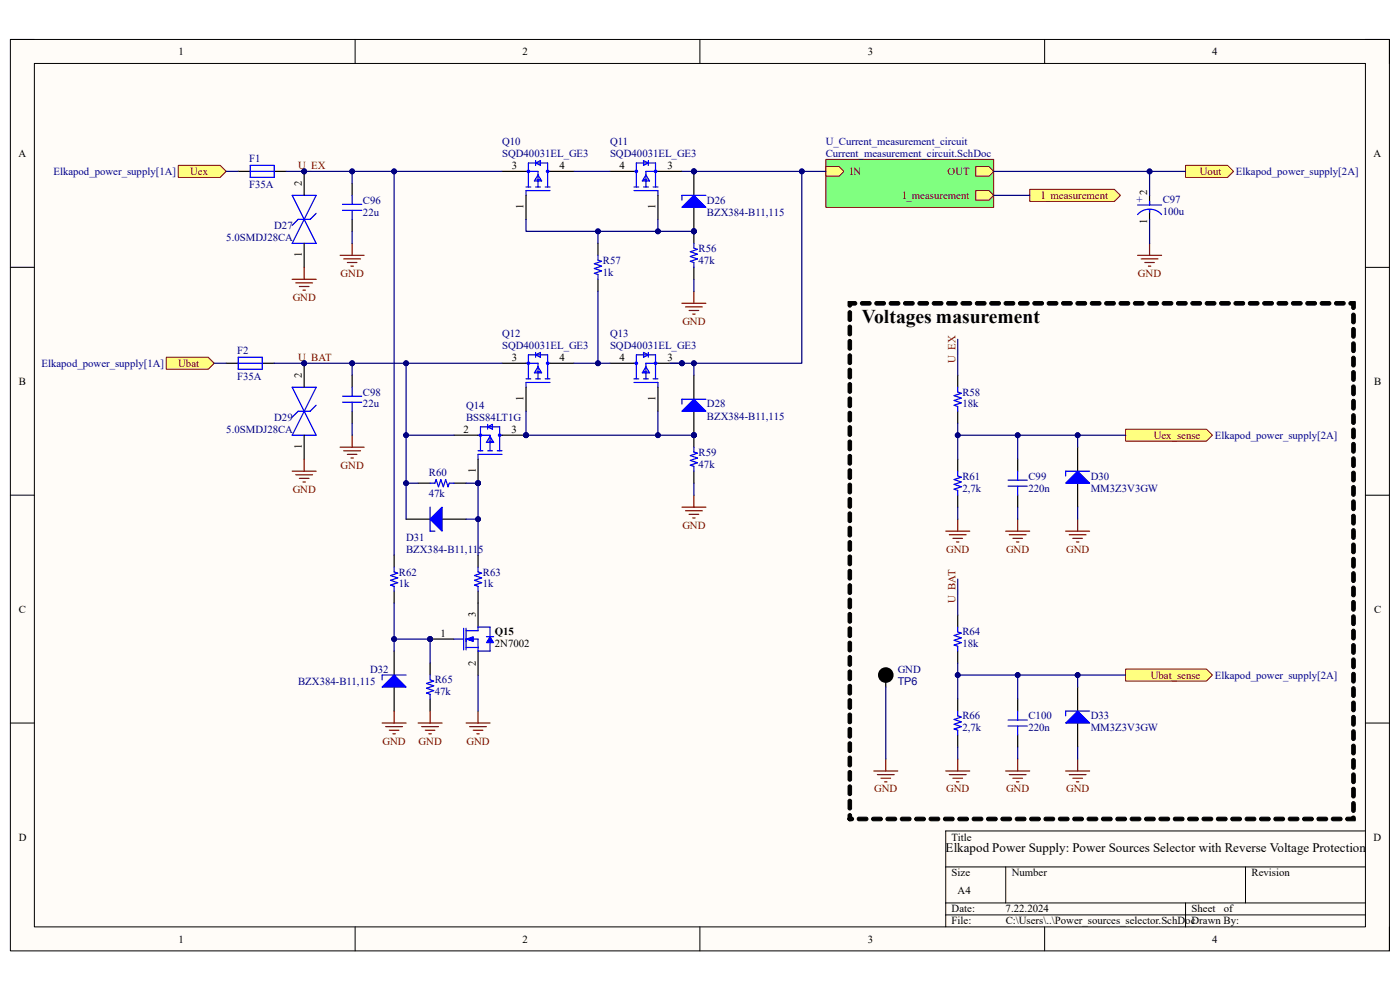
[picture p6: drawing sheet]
<svg xmlns="http://www.w3.org/2000/svg" width="297mm" height="210mm" viewBox="0 0 297 210" stroke-linecap="round" stroke-linejoin="round" font-family="sans-serif">
<path d="M2.2 8.4h292.6v193.3h-292.6z" fill-rule="evenodd" fill="#fffcf8"/>
<path d="M2.2 8.4h292.6v193.3h-292.6z" fill="none" stroke="#000" stroke-width=".21"/>
<path d="M7.3 13.5h282.4v183.1h-282.4z" fill-rule="evenodd" fill="#fffcf8"/>
<g fill="none" stroke="#000" stroke-width=".21">
<path d="M2.2 8.4h5.1M7.3 13.5h282.4v183.1h-282.4zM75.3 8.4v5.1M148.5 8.4v5.1M221.6 8.4v5.1M289.7 8.4h5.1v5.1M2.2 56.7h5.1M289.7 56.7h5.1M2.2 105h5.1M289.7 105.1h5.1M2.2 153.4h5.1M289.7 153.4h5.1"/>
<path d="M289.7 176.3h-89.1v20.3M75.3 196.6v5.1M148.5 196.6v5.1M200.6 183.9h89.1M200.6 191.5h89.1M200.6 194.1h89.1M213.4 183.9v7.6M221.6 196.6v5.1M251.5 191.5v5.1M264.2 183.9v7.6M294.8 196.6v5.1"/>
</g>
<g fill="none" stroke="#00f" stroke-width=".25">
<path d="M111.6 39.7h1M111.6 36.4h2.5v3.3M112.1 39.7v-5.1h4.1v5.1M113.6 39.7h1M113.6 34.6l1-.5v1zM113.6 34.1v1M113.9 38.1h.7M114.1 37.1l.8 1.3h-1.5zM115.7 39.7h1M116.2 36.4h.5M134.5 39.7h1M134.5 36.4h.5"/>
<path d="M135 39.7v-5.1h4.1v5.1M136.5 39.7h1M136.5 38.1h.8M136.5 34.1l1 .5-1 .5zM137 37.1l.8 1.3h-1.5zM137.5 34.1v1M138.6 39.7h1M139.6 36.4h-2.6v3.3M116.7 40.4h-5.1v1M134.5 40.4h5.1v1"/>
<circle cx="112.1" cy="36.4" r=".25"/>
<circle cx="116.2" cy="36.4" r=".25"/>
<circle cx="135" cy="36.4" r=".25"/>
<circle cx="139.1" cy="36.4" r=".25"/>
</g>
<path d="M106.5 36.4h5.1M116.7 36.4h5.1M129.4 36.4h5.1M139.6 36.4h5.1M111.6 41.4v5.1M139.6 41.4v5.1" fill="none" stroke="#000" stroke-width=".25"/>
<circle cx="144.7" cy="77.1" r=".51" fill="#000080"/>
<circle cx="144.7" cy="77.1" r=".51" fill="none" stroke="#000080" stroke-width=".21"/>
<g fill="none" stroke="#00f" stroke-width=".25">
<path d="M134.5 77.1h.5M136.5 78.8h.8M136.5 74.8l1 .5-1 .5zM137 77.8l.8 1.3h-1.5zM137.5 74.8v1M139.6 77.1h-2.6v3.3M134.5 81.1h5.1v1M134.5 80.4h1M135 80.4v-5.1h4.1v5.1M136.5 80.4h1M138.6 80.4h1"/>
<circle cx="135" cy="77.1" r=".25"/>
<circle cx="139.1" cy="77.1" r=".25"/>
</g>
<path d="M139.6 77.1h5.1M139.6 82.1v5.1" fill="none" stroke="#000" stroke-width=".25"/>
<circle cx="144.7" cy="77.1" r=".51" fill="#000080"/>
<circle cx="144.7" cy="77.1" r=".51" fill="none" stroke="#000080" stroke-width=".21"/>
<path d="M106.5 77.1h5.1M116.7 77.1h5.1M129.4 77.1h5.1M111.6 82.1v5.1" fill="none" stroke="#000" stroke-width=".25"/>
<g fill="none" stroke="#00f" stroke-width=".25">
<path d="M111.6 77.1h2.5v3.3M113.6 75.3l1-.5v1zM113.6 74.8v1M113.9 78.8h.7M114.1 77.8l.8 1.3h-1.5zM116.2 77.1h.5M111.6 80.4h1M112.1 80.4v-5.1h4.1v5.1M113.6 80.4h1M115.7 80.4h1M116.7 81.1h-5.1v1"/>
<circle cx="112.1" cy="77.1" r=".25"/>
<circle cx="116.2" cy="77.1" r=".25"/>
</g>
<circle cx="147.2" cy="49.1" r=".51" fill="#000080"/>
<circle cx="147.2" cy="49.1" r=".51" fill="none" stroke="#000080" stroke-width=".21"/>
<path d="M147.2 49.1v2.5" fill="none" stroke="#000" stroke-width=".25"/>
<circle cx="147.2" cy="49.1" r=".51" fill="#000080"/>
<circle cx="147.2" cy="49.1" r=".51" fill="none" stroke="#000080" stroke-width=".21"/>
<path d="M126.9 51.6v2.6M126.9 59.3v2.5M147.2 56.7v2.6" fill="none" stroke="#000" stroke-width=".25"/>
<path d="M126.9 54.2v1l.7 .2-1.5 .5 1.5 .6-1.5 .5 1.5 .5-1.5 .5 .8 .2v1.1M147.2 51.6v1l.8 .3-1.6 .5 1.6 .5-1.6 .5 1.6 .5-1.6 .5 .8 .3v1" fill="none" stroke="#00f" stroke-width=".25"/>
<circle cx="147.2" cy="92.3" r=".51" fill="#000080"/>
<circle cx="147.2" cy="92.3" r=".51" fill="none" stroke="#000080" stroke-width=".21"/>
<path d="M147.2 92.3v2.6" fill="none" stroke="#000" stroke-width=".25"/>
<circle cx="147.2" cy="92.3" r=".51" fill="#000080"/>
<circle cx="147.2" cy="92.3" r=".51" fill="none" stroke="#000080" stroke-width=".21"/>
<path d="M147.2 100v2.5M83.6 117.8v2.5M88.7 102.5h2.5M96.3 102.5h2.6M101.4 117.8v2.5M83.6 125.4v2.5M101.4 125.4v2.5M91.2 140.7v2.5M91.2 148.3v2.5" fill="none" stroke="#000" stroke-width=".25"/>
<path d="M147.2 94.9v1l.8 .2-1.6 .6 1.6 .5-1.6 .5 1.6 .5-1.6 .5 .8 .2v1.1M91.2 102.5h1.1l.2-.8 .5 1.6 .5-1.6 .5 1.6 .6-1.6 .5 1.6 .2-.8h1M83.6 120.3v1l.8 .3-1.6 .5 1.6 .5-1.6 .5 1.6 .5-1.6 .5 .8 .3v1M101.4 120.3v1l.8 .3-1.5 .5 1.5 .5-1.5 .5 1.5 .5-1.5 .5 .7 .3v1M91.2 143.2v1l.8 .3-1.5 .5 1.5 .5-1.5 .5 1.5 .5-1.5 .5 .7 .3v1" fill="none" stroke="#00f" stroke-width=".25"/>
<circle cx="101.4" cy="102.5" r=".51" fill="#000080"/>
<circle cx="101.4" cy="102.5" r=".51" fill="none" stroke="#000080" stroke-width=".21"/>
<circle cx="111.6" cy="92.3" r=".51" fill="#000080"/>
<circle cx="111.6" cy="92.3" r=".51" fill="none" stroke="#000080" stroke-width=".21"/>
<g fill="none" stroke="#00f" stroke-width=".25">
<path d="M101.4 95.6h1M101.4 92.3h2.6v3.1M101.9 95.6v-5.1h4.1v5.1M103.5 95.6h1M103.5 90.5l1-.5v1.1zM103.5 90v1.1M103.7 93.6h.8M104 92.6l.7 1.3h-1.5zM105.5 95.6h1M106 92.3h.5M106.5 96.4h-5.1v1"/>
<circle cx="101.9" cy="92.3" r=".25"/>
<circle cx="106" cy="92.3" r=".25"/>
</g>
<path d="M101.4 97.4v5.1" fill="none" stroke="#000" stroke-width=".25"/>
<circle cx="101.4" cy="102.5" r=".51" fill="#000080"/>
<circle cx="101.4" cy="102.5" r=".51" fill="none" stroke="#000080" stroke-width=".21"/>
<path d="M96.3 92.3h5.1M106.5 92.3h5.1" fill="none" stroke="#000" stroke-width=".25"/>
<circle cx="111.6" cy="92.3" r=".51" fill="#000080"/>
<circle cx="111.6" cy="92.3" r=".51" fill="none" stroke="#000080" stroke-width=".21"/>
<circle cx="91.2" cy="135.6" r=".51" fill="#000080"/>
<circle cx="91.2" cy="135.6" r=".51" fill="none" stroke="#000080" stroke-width=".21"/>
<path d="M91.2 135.6h5.1M101.4 127.9v5.1" fill="none" stroke="#000" stroke-width=".25"/>
<circle cx="91.2" cy="135.6" r=".51" fill="#000080"/>
<circle cx="91.2" cy="135.6" r=".51" fill="none" stroke="#000080" stroke-width=".21"/>
<path d="M101.4 138.1v5.1" fill="none" stroke="#000" stroke-width=".25"/>
<path d="M96.3 135.6h2.1M98.4 133.3v4.6M98.9 133.8h2.5M98.9 135.6h2.5v2.5M98.9 137.4h2.5M98.9 133.3v4.6" fill="none" stroke="#00f" stroke-width=".25"/>
<path d="M98.9 135.6l1.5-.5v1z" fill="#00f"/>
<path d="M98.9 135.6l1.5-.5v1z" fill="none" stroke="#00f" stroke-width=".21"/>
<path d="M101.4 133.8v-.8h2.6v2.1M104 136.3v1.8h-2.6" fill="none" stroke="#00f" stroke-width=".25"/>
<path d="M104 135.1l.7 1.2h-1.5z" fill="#00f"/>
<path d="M104 135.1l.7 1.2h-1.5z" fill="none" stroke="#00f" stroke-width=".21"/>
<path d="M103.2 135.1h1.5" fill="none" stroke="#00f" stroke-width=".25"/>
<circle cx="147.2" cy="92.3" r=".51" fill="#000080"/>
<circle cx="147.2" cy="92.3" r=".51" fill="none" stroke="#000080" stroke-width=".21"/>
<path d="M147.2 87.2v5.1" fill="none" stroke="#000" stroke-width=".25"/>
<circle cx="147.2" cy="92.3" r=".51" fill="#000080"/>
<circle cx="147.2" cy="92.3" r=".51" fill="none" stroke="#000080" stroke-width=".21"/>
<path d="M147.2 79.6v5.1" fill="none" stroke="#000" stroke-width=".25"/>
<path d="M147.2 84.7l2.6 2.5h-5.1z" fill="#00f"/>
<path d="M147.2 84.7l2.6 2.5h-5.1zM149.8 84.7h-5.1v1" fill="none" stroke="#00f" stroke-width=".25"/>
<circle cx="147.2" cy="49.1" r=".51" fill="#000080"/>
<circle cx="147.2" cy="49.1" r=".51" fill="none" stroke="#000080" stroke-width=".21"/>
<circle cx="147.2" cy="36.4" r=".51" fill="#000080"/>
<circle cx="147.2" cy="36.4" r=".51" fill="none" stroke="#000080" stroke-width=".21"/>
<path d="M147.2 44v5.1" fill="none" stroke="#000" stroke-width=".25"/>
<circle cx="147.2" cy="49.1" r=".51" fill="#000080"/>
<circle cx="147.2" cy="49.1" r=".51" fill="none" stroke="#000080" stroke-width=".21"/>
<path d="M147.2 36.4v5" fill="none" stroke="#000" stroke-width=".25"/>
<circle cx="147.2" cy="36.4" r=".51" fill="#000080"/>
<circle cx="147.2" cy="36.4" r=".51" fill="none" stroke="#000080" stroke-width=".21"/>
<path d="M147.2 41.4l2.6 2.6h-5.1z" fill="#00f"/>
<path d="M147.2 41.4l2.6 2.6h-5.1zM149.8 41.4h-5.1v1.1" fill="none" stroke="#00f" stroke-width=".25"/>
<path d="M83.6 138.1v5.1M83.6 145.7v5.1" fill="none" stroke="#000" stroke-width=".25"/>
<path d="M81.1 145.7l2.5-2.5 2.6 2.5z" fill="#00f"/>
<path d="M81.1 145.7l2.5-2.5 2.6 2.5zM86.2 143.2h-5.1v1" fill="none" stroke="#00f" stroke-width=".25"/>
<path d="M86.2 110.1h5M93.8 110.1h5.1" fill="none" stroke="#000" stroke-width=".25"/>
<path d="M91.2 110.1l2.6-2.5v5.1z" fill="#00f"/>
<path d="M91.2 110.1l2.6-2.5v5.1zM91.2 107.6v5.1h1.1" fill="none" stroke="#00f" stroke-width=".25"/>
<path d="M144.7 64.3h5.1M145.4 65.1h3.6M146.2 65.9h2M147 66.6h.5M147.2 61.8v2.5M144.7 107.6h5.1M145.4 108.4h3.6M146.2 109.1h2M147 109.9h.5M147.2 105v2.6" fill="none" stroke="#800000" stroke-width=".25"/>
<path d="M37.8 35.1h8.9l1.3 1.3-1.3 1.2h-8.9z" fill-rule="evenodd" fill="#ffff80"/>
<path d="M37.8 35.1h8.9l1.3 1.3-1.3 1.2h-8.9z" fill="none" stroke="#800000" stroke-width=".21"/>
<path d="M35.3 75.8h8.9l1.3 1.3-1.3 1.2h-8.9z" fill-rule="evenodd" fill="#ffff80"/>
<path d="M35.3 75.8h8.9l1.3 1.3-1.3 1.2h-8.9z" fill="none" stroke="#800000" stroke-width=".21"/>
<g fill="none" stroke="#800000" stroke-width=".25">
<path d="M72.2 54.2h5.1M72.9 54.9h3.6M73.7 55.7h2M74.5 56.5h.5M74.7 51.6v2.6M72.2 94.9h5.1M72.9 95.6h3.6M73.7 96.4h2M74.5 97.2h.5M74.7 92.3v2.6M81.1 153.4h5.1M81.8 154.1h3.6"/>
<path d="M82.6 154.9h2M83.4 155.7h.5M83.6 150.8v2.6M88.7 153.4h5.1M89.5 154.1h3.5M90.2 154.9h2.1M91 155.7h.5M91.2 150.8v2.6M98.9 153.4h5.1M99.6 154.1h3.6M100.4 154.9h2M101.2 155.7h.5"/>
<path d="M101.4 150.8v2.6"/>
</g>
<path d="M74.7 38.9v2.5M74.7 46.5v2.6M74.7 79.6v2.5M74.7 87.2v2.6" fill="none" stroke="#000" stroke-width=".25"/>
<path d="M72.7 43.4h4M72.7 44.6h4M74.7 41.4v2M74.7 44.6v1.9M72.7 84.1h4M72.7 85.3h4M74.7 82.1v2M74.7 85.3v1.9" fill="none" stroke="#00f" stroke-width=".25"/>
<path d="M251.5 35.1h8.9l1.3 1.3-1.3 1.2h-8.9z" fill-rule="evenodd" fill="#ffff80"/>
<path d="M251.5 35.1h8.9l1.3 1.3-1.3 1.2h-8.9z" fill="none" stroke="#800000" stroke-width=".21"/>
<circle cx="64.5" cy="36.4" r=".51" fill="#000080"/>
<circle cx="64.5" cy="36.4" r=".51" fill="none" stroke="#000080" stroke-width=".21"/>
<path d="M62 41.4h5.1l-5.1 10.2h5.1zM67.1 45.3l-1.3 1.2h-2.5l-1.3 1.3" fill="none" stroke="#00f" stroke-width=".25"/>
<path d="M64.5 36.4v5M64.5 51.6v5.1" fill="none" stroke="#000" stroke-width=".25"/>
<circle cx="64.5" cy="36.4" r=".51" fill="#000080"/>
<circle cx="64.5" cy="36.4" r=".51" fill="none" stroke="#000080" stroke-width=".21"/>
<circle cx="64.5" cy="77.1" r=".51" fill="#000080"/>
<circle cx="64.5" cy="77.1" r=".51" fill="none" stroke="#000080" stroke-width=".21"/>
<path d="M62 82.1l5.1 10.2h-5.1l5.1-10.2zM67.1 86l-1.3 1.2h-2.5l-1.3 1.3" fill="none" stroke="#00f" stroke-width=".25"/>
<path d="M64.5 77.1v5M64.5 92.3v5.1" fill="none" stroke="#000" stroke-width=".25"/>
<circle cx="64.5" cy="77.1" r=".51" fill="#000080"/>
<circle cx="64.5" cy="77.1" r=".51" fill="none" stroke="#000080" stroke-width=".21"/>
<path d="M62 59.3h5.1M64.5 56.7v2.6M62.7 60h3.6M63.5 60.8h2M64.3 61.5h.5M62 100h5.1M64.5 97.4v2.6M62.7 100.7h3.6M63.5 101.5h2M64.3 102.2h.5" fill="none" stroke="#800000" stroke-width=".25"/>
<path d="M218.5 40.2h17.9l1.3 1.2-1.3 1.3h-17.9z" fill-rule="evenodd" fill="#ffff80"/>
<path d="M218.5 40.2h17.9l1.3 1.2-1.3 1.3h-17.9z" fill="none" stroke="#800000" stroke-width=".21"/>
<path d="M243.9 41.4v2.1M243.9 44.5v2" fill="none" stroke="#000" stroke-width=".25"/>
<path d="M241.3 43.5h5.1M241.3 45.5a3.4 3.4 0 0 1 5.1 0M243.9 42.7v.8M243.9 44.5v.5" fill="none" stroke="#00f" stroke-width=".25"/>
<path d="M241.3 54.2h5.1M242.1 54.9h3.6M242.9 55.7h2M243.6 56.5h.5M243.9 51.6v2.6" fill="none" stroke="#800000" stroke-width=".25"/>
<path d="M175.2 33.8h35.6v10.2h-35.6z" fill-rule="evenodd" fill="#80ff80"/>
<path d="M175.2 33.8h35.6v10.2h-35.6z" fill="none" stroke="#800000" stroke-width=".21"/>
<path d="M207 40.4h2.8l1 1-1 1.1h-2.8z" fill-rule="evenodd" fill="#ffff80"/>
<path d="M207 40.4h2.8l1 1-1 1.1h-2.8z" fill="none" stroke="#800000" stroke-width=".21"/>
<path d="M175.2 35.3h2.8l1 1.1-1 1h-2.8z" fill-rule="evenodd" fill="#ffff80"/>
<path d="M175.2 35.3h2.8l1 1.1-1 1h-2.8z" fill="none" stroke="#800000" stroke-width=".21"/>
<path d="M207 35.3h2.8l1 1.1-1 1h-2.8z" fill-rule="evenodd" fill="#ffff80"/>
<path d="M207 35.3h2.8l1 1.1-1 1h-2.8z" fill="none" stroke="#800000" stroke-width=".21"/>
<path d="M203.2 79.6v2.5M203.2 87.2v2.6M203.2 97.4v2.6M203.2 105.1v2.5" fill="none" stroke="#000" stroke-width=".25"/>
<path d="M203.2 82.1v1.1l.7 .2-1.5 .5 1.5 .5-1.5 .6 1.5 .5-1.5 .5 .8 .2v1M203.2 100v1l.7 .2-1.5 .5 1.5 .5-1.5 .6 1.5 .5-1.5 .5 .8 .2v1.1" fill="none" stroke="#00f" stroke-width=".25"/>
<path d="M238.8 91.1h17.1l1.3 1.2-1.3 1.3h-17.1z" fill-rule="evenodd" fill="#ffff80"/>
<path d="M238.8 91.1h17.1l1.3 1.2-1.3 1.3h-17.1z" fill="none" stroke="#800000" stroke-width=".21"/>
<path d="M228.6 94.9v5.1M228.6 102.5v5.1" fill="none" stroke="#000" stroke-width=".25"/>
<path d="M226.1 102.5l2.5-2.5 2.6 2.5z" fill="#00f"/>
<path d="M215.9 100v1.9M231.2 100h-5.1v1M213.9 101.9h4M213.9 103.1h4M215.9 103.1v2M226.1 102.5l2.5-2.5 2.6 2.5zM203.2 133v1l.7 .3-1.5 .5 1.5 .5-1.5 .5 1.5 .5-1.5 .5 .8 .3v1M203.2 150.8v1.1l.7 .2-1.5 .5 1.5 .5-1.5 .5 1.5 .5-1.5 .6 .8 .2v1" fill="none" stroke="#00f" stroke-width=".25"/>
<path d="M215.9 97.4v2.6M215.9 105.1v2.5M203.2 130.5v2.5M203.2 138.1v2.6M203.2 148.3v2.5M203.2 155.9v2.6" fill="none" stroke="#000" stroke-width=".25"/>
<path d="M238.8 141.9h17.1l1.3 1.3-1.3 1.3h-17.1z" fill-rule="evenodd" fill="#ffff80"/>
<path d="M238.8 141.9h17.1l1.3 1.3-1.3 1.3h-17.1z" fill="none" stroke="#800000" stroke-width=".21"/>
<path d="M228.6 145.8v5M228.6 153.4v5.1" fill="none" stroke="#000" stroke-width=".25"/>
<path d="M226.1 153.4l2.5-2.6 2.6 2.6z" fill="#00f"/>
<path d="M53.1 35.1h5.1v2.5h-5.1zM53.1 36.4h5.1M50.5 75.8h5.1v2.5h-5.1zM50.5 77.1h5.1M213.9 152.7h4M213.9 154h4M215.9 150.8v1.9M215.9 154v1.9M226.1 153.4l2.5-2.6 2.6 2.6zM231.2 150.8h-5.1v1.1" fill="none" stroke="#00f" stroke-width=".25"/>
<path d="M50.5 36.4h2.6M58.2 36.4h2.5M48 77.1h2.5M55.6 77.1h2.6M187.9 144.5v1.3M215.9 148.3v2.5M215.9 155.9v2.6" fill="none" stroke="#000" stroke-width=".25"/>
<g fill="none" stroke="#800000" stroke-width=".25">
<path d="M200.6 112.7h5.1M201.4 113.4h3.6M202.2 114.2h2M202.9 115h.5M203.2 110.1v2.6M213.4 112.7h5.1M214.1 113.4h3.6M214.9 114.2h2M215.6 115h.6M215.9 110.1v2.6M226.1 112.7h5.1M226.8 113.4h3.6"/>
<path d="M227.6 114.2h2M228.4 115h.5M228.6 110.1v2.6M185.4 163.6h5.1M186.1 164.3h3.6M186.9 165.1h2M187.7 165.9h.5M187.9 161v2.6M200.6 163.6h5.1M201.4 164.3h3.6M202.2 165.1h2M202.9 165.9h.5"/>
<path d="M203.2 161v2.6M213.4 163.6h5.1M214.1 164.3h3.6M214.9 165.1h2M215.6 165.9h.6M215.9 161v2.6M226.1 163.6h5.1M226.8 164.3h3.6M227.6 165.1h2M228.4 165.9h.5M228.6 161v2.6"/>
</g>
<circle cx="187.9" cy="143.2" r="1.27" fill="#000"/>
<circle cx="187.9" cy="143.2" r="1.27" fill="none" stroke="#000" stroke-width=".76"/>
<path d="M180.1 172.6a.38 .38 0 0 1 .6 .4v.7a.38 .38 0 0 1-.4 .4 .38 .38 0 0 1-.4-.4v-.7zM180.1 169.6a.38 .38 0 0 1 .6 .3v1.5a.38 .38 0 0 1-.4 .4 .38 .38 0 0 1-.4-.4v-1.5zM180 166.7a.38 .38 0 0 1 .4-.2 .38 .38 0 0 1 .3 .4v1.5a.38 .38 0 0 1-.4 .4 .38 .38 0 0 1-.4-.4zM180.1 163.5a.38 .38 0 0 1 .6 .3v1.6a.38 .38 0 0 1-.4 .3 .38 .38 0 0 1-.4-.3v-1.6zM180.1 160.5a.38 .38 0 0 1 .6 .3v1.5a.38 .38 0 0 1-.4 .4 .38 .38 0 0 1-.4-.4v-1.5zM180.1 157.4a.38 .38 0 0 1 .6 .3v1.6a.38 .38 0 0 1-.4 .3 .38 .38 0 0 1-.4-.3v-1.6zM180.1 154.4a.38 .38 0 0 1 .6 .3v1.5a.38 .38 0 0 1-.4 .4 .38 .38 0 0 1-.4-.4v-1.5zM180.1 151.3a.38 .38 0 0 1 .6 .3v1.6a.38 .38 0 0 1-.4 .3 .38 .38 0 0 1-.4-.3v-1.6zM180.1 148.3a.38 .38 0 0 1 .6 .3v1.5a.38 .38 0 0 1-.4 .4 .38 .38 0 0 1-.4-.4v-1.5zM180.1 145.2a.38 .38 0 0 1 .6 .3v1.6a.38 .38 0 0 1-.4 .3 .38 .38 0 0 1-.4-.3v-1.6zM180.1 142.2a.38 .38 0 0 1 .6 .3v1.5a.38 .38 0 0 1-.4 .4 .38 .38 0 0 1-.4-.4v-1.5zM180.1 139.1a.38 .38 0 0 1 .6 .3v1.6a.38 .38 0 0 1-.4 .4 .38 .38 0 0 1-.4-.4v-1.6zM180 136.2a.38 .38 0 0 1 .4-.2 .38 .38 0 0 1 .3 .4v1.5a.38 .38 0 0 1-.4 .4 .38 .38 0 0 1-.4-.4zM180.1 133a.38 .38 0 0 1 .6 .3v1.6a.38 .38 0 0 1-.4 .4 .38 .38 0 0 1-.4-.4v-1.6zM180.1 130a.38 .38 0 0 1 .6 .3v1.5a.38 .38 0 0 1-.4 .4 .38 .38 0 0 1-.4-.4v-1.5zM180.1 126.9a.38 .38 0 0 1 .6 .4v1.5a.38 .38 0 0 1-.4 .4 .38 .38 0 0 1-.4-.4v-1.5zM180.1 123.9a.38 .38 0 0 1 .6 .3v1.5a.38 .38 0 0 1-.4 .4 .38 .38 0 0 1-.4-.4v-1.5zM180.1 120.8a.38 .38 0 0 1 .6 .4v1.5a.38 .38 0 0 1-.4 .4 .38 .38 0 0 1-.4-.4v-1.5zM180.1 117.8a.38 .38 0 0 1 .6 .3v1.5a.38 .38 0 0 1-.4 .4 .38 .38 0 0 1-.4-.4v-1.5zM180.1 114.7a.38 .38 0 0 1 .6 .4v1.5a.38 .38 0 0 1-.4 .4 .38 .38 0 0 1-.4-.4v-1.5zM180 111.8a.38 .38 0 0 1 .4-.2 .38 .38 0 0 1 .3 .4v1.5a.38 .38 0 0 1-.4 .4 .38 .38 0 0 1-.4-.4zM180.1 108.6a.38 .38 0 0 1 .6 .4v1.5a.38 .38 0 0 1-.4 .4 .38 .38 0 0 1-.4-.4v-1.5zM180.1 105.6a.38 .38 0 0 1 .6 .3v1.5a.38 .38 0 0 1-.4 .4 .38 .38 0 0 1-.4-.4v-1.5zM180.1 102.5a.38 .38 0 0 1 .6 .4v1.5a.38 .38 0 0 1-.4 .4 .38 .38 0 0 1-.4-.4v-1.5zM180.1 99.5a.38 .38 0 0 1 .6 .3v1.5a.38 .38 0 0 1-.4 .4 .38 .38 0 0 1-.4-.4v-1.5zM180.1 96.4a.38 .38 0 0 1 .6 .4v1.5a.38 .38 0 0 1-.4 .4 .38 .38 0 0 1-.4-.4v-1.5zM180.1 93.4a.38 .38 0 0 1 .6 .3v1.5a.38 .38 0 0 1-.4 .4 .38 .38 0 0 1-.4-.4v-1.5zM180.1 90.3a.38 .38 0 0 1 .6 .4v1.5a.38 .38 0 0 1-.4 .4 .38 .38 0 0 1-.4-.4v-1.5zM180.1 87.3a.38 .38 0 0 1 .6 .3v1.6a.38 .38 0 0 1-.4 .3 .38 .38 0 0 1-.4-.3v-1.6zM180.1 84.3a.38 .38 0 0 1 .6 .3v1.5a.38 .38 0 0 1-.4 .4 .38 .38 0 0 1-.4-.4v-1.5zM180.1 81.2a.38 .38 0 0 1 .6 .3v1.6a.38 .38 0 0 1-.4 .3 .38 .38 0 0 1-.4-.3v-1.6zM180.1 78.2a.38 .38 0 0 1 .6 .3v1.5a.38 .38 0 0 1-.4 .4 .38 .38 0 0 1-.4-.4v-1.5zM180.1 75.1a.38 .38 0 0 1 .6 .3v1.6a.38 .38 0 0 1-.4 .3 .38 .38 0 0 1-.4-.3v-1.6zM180.1 72.1a.38 .38 0 0 1 .6 .3v1.5a.38 .38 0 0 1-.4 .4 .38 .38 0 0 1-.4-.4v-1.5zM180 69.1a.38 .38 0 0 1 .4-.1 .38 .38 0 0 1 .3 .3v1.6a.38 .38 0 0 1-.4 .3 .38 .38 0 0 1-.4-.3zM180.1 66a.38 .38 0 0 1 .6 .3v1.5a.38 .38 0 0 1-.4 .4 .38 .38 0 0 1-.4-.4v-1.5zM179.9 64h1.5a.38 .38 0 0 1 .4 .3 .38 .38 0 0 1-.4 .4h-1.1l.4-.4v.5a.38 .38 0 0 1-.4 .4 .38 .38 0 0 1-.4-.4zM182.6 64.2l.3-.2h1.5a.38 .38 0 0 1 .4 .3 .38 .38 0 0 1-.4 .4h-1.5a.38 .38 0 0 1-.3-.5zM185.8 64h1.7a.38 .38 0 0 1 .4 .3 .38 .38 0 0 1-.4 .4h-1.5a.38 .38 0 0 1-.4-.3 .38 .38 0 0 1 .2-.4zM188.7 64.2l.3-.2h1.5a.38 .38 0 0 1 .4 .3 .38 .38 0 0 1-.4 .4h-1.5a.38 .38 0 0 1-.3-.5zM191.7 64.2l.4-.2h1.5a.38 .38 0 0 1 .4 .3 .38 .38 0 0 1-.4 .4h-1.5a.38 .38 0 0 1-.4-.5zM194.9 64h1.7a.38 .38 0 0 1 .4 .3 .38 .38 0 0 1-.4 .4h-1.5a.38 .38 0 0 1-.4-.3 .38 .38 0 0 1 .2-.4zM197.8 64.2l.4-.2h1.5a.38 .38 0 0 1 .4 .3 .38 .38 0 0 1-.4 .4h-1.5a.38 .38 0 0 1-.4-.5zM200.9 64.2l.3-.2h1.5a.38 .38 0 0 1 .4 .3 .38 .38 0 0 1-.4 .4h-1.5a.38 .38 0 0 1-.3-.5zM204.1 64h1.7a.38 .38 0 0 1 .4 .3 .38 .38 0 0 1-.4 .4h-1.6a.38 .38 0 0 1-.3-.3 .38 .38 0 0 1 .2-.4zM207 64.2l.3-.2h1.5a.38 .38 0 0 1 .4 .3 .38 .38 0 0 1-.4 .4h-1.5a.38 .38 0 0 1-.3-.5zM210 64.2l.3-.2h1.6a.38 .38 0 0 1 .3 .3 .38 .38 0 0 1-.3 .4h-1.6a.38 .38 0 0 1-.3-.5zM213.2 64h1.7a.38 .38 0 0 1 .4 .3 .38 .38 0 0 1-.4 .4h-1.5a.38 .38 0 0 1-.4-.3 .38 .38 0 0 1 .2-.4zM216.1 64.2l.3-.2h1.6a.38 .38 0 0 1 .3 .3 .38 .38 0 0 1-.3 .4h-1.6a.38 .38 0 0 1-.3-.5zM219.2 64.2l.3-.2h1.5a.38 .38 0 0 1 .4 .3 .38 .38 0 0 1-.4 .4h-1.5a.38 .38 0 0 1-.3-.5zM222.2 64.2l.3-.2h1.6a.38 .38 0 0 1 .3 .3 .38 .38 0 0 1-.3 .4h-1.6a.38 .38 0 0 1-.3-.5zM225.3 64.2l.3-.2h1.5a.38 .38 0 0 1 .4 .3 .38 .38 0 0 1-.4 .4h-1.5a.38 .38 0 0 1-.3-.5zM228.3 64.2l.3-.2h1.6a.38 .38 0 0 1 .3 .3 .38 .38 0 0 1-.3 .4h-1.6a.38 .38 0 0 1-.3-.5zM231.4 64.2l.3-.2h1.5a.38 .38 0 0 1 .4 .3 .38 .38 0 0 1-.4 .4h-1.5a.38 .38 0 0 1-.3-.5zM234.4 64.2l.3-.2h1.6a.38 .38 0 0 1 .3 .3 .38 .38 0 0 1-.3 .4h-1.6a.38 .38 0 0 1-.3-.5zM237.4 64.2l.4-.2h1.5a.38 .38 0 0 1 .4 .3 .38 .38 0 0 1-.4 .4h-1.5a.38 .38 0 0 1-.4-.5zM240.5 64.2l.3-.2h1.5a.38 .38 0 0 1 .4 .3 .38 .38 0 0 1-.4 .4h-1.5a.38 .38 0 0 1-.3-.5zM243.7 64h1.7a.38 .38 0 0 1 .4 .3 .38 .38 0 0 1-.4 .4h-1.5a.38 .38 0 0 1-.4-.3 .38 .38 0 0 1 .2-.4zM246.6 64.2l.3-.2h1.5a.38 .38 0 0 1 .4 .3 .38 .38 0 0 1-.4 .4h-1.5a.38 .38 0 0 1-.3-.5zM249.6 64.2l.4-.2h1.5a.38 .38 0 0 1 .4 .3 .38 .38 0 0 1-.4 .4h-1.5a.38 .38 0 0 1-.4-.5zM252.8 64h1.7a.38 .38 0 0 1 .4 .3 .38 .38 0 0 1-.4 .4h-1.5a.38 .38 0 0 1-.4-.3 .38 .38 0 0 1 .2-.4zM255.7 64.2l.4-.2h1.5a.38 .38 0 0 1 .4 .3 .38 .38 0 0 1-.4 .4h-1.5a.38 .38 0 0 1-.4-.5zM258.8 64.2l.3-.2h1.5a.38 .38 0 0 1 .4 .3 .38 .38 0 0 1-.4 .4h-1.5a.38 .38 0 0 1-.3-.5zM262 64h1.7a.38 .38 0 0 1 .4 .3 .38 .38 0 0 1-.4 .4h-1.5a.38 .38 0 0 1-.4-.3 .38 .38 0 0 1 .2-.4zM264.9 64.2l.3-.2h1.5a.38 .38 0 0 1 .4 .3 .38 .38 0 0 1-.4 .4h-1.5a.38 .38 0 0 1-.3-.5zM267.9 64.2l.4-.2h1.5a.38 .38 0 0 1 .4 .3 .38 .38 0 0 1-.4 .4h-1.5a.38 .38 0 0 1-.4-.5zM271.1 64h1.7a.38 .38 0 0 1 .4 .3 .38 .38 0 0 1-.4 .4h-1.5a.38 .38 0 0 1-.4-.3 .38 .38 0 0 1 .2-.4zM274 64.2l.4-.2h1.5a.38 .38 0 0 1 .4 .3 .38 .38 0 0 1-.4 .4h-1.5a.38 .38 0 0 1-.4-.5zM277.2 64h1.7a.38 .38 0 0 1 .4 .3 .38 .38 0 0 1-.4 .4h-1.5a.38 .38 0 0 1-.4-.3 .38 .38 0 0 1 .2-.4zM280.3 64h1.7a.38 .38 0 0 1 .4 .3 .38 .38 0 0 1-.4 .4h-1.6a.38 .38 0 0 1-.3-.3 .38 .38 0 0 1 .2-.4zM283.3 64h1.7a.38 .38 0 0 1 .4 .3 .38 .38 0 0 1-.4 .4h-1.5a.38 .38 0 0 1-.4-.3 .38 .38 0 0 1 .2-.4zM286.4 64h1.1v1.3a.38 .38 0 0 1-.4 .4 .38 .38 0 0 1-.3-.4v-1l.3 .4h-.6a.38 .38 0 0 1-.3-.3 .38 .38 0 0 1 .2-.4zM286.9 66.5a.38 .38 0 0 1 .6 .3v1.5a.38 .38 0 0 1-.4 .4 .38 .38 0 0 1-.3-.4v-1.5zM286.9 69.5a.38 .38 0 0 1 .6 .3v1.6a.38 .38 0 0 1-.4 .4 .38 .38 0 0 1-.3-.4v-1.6zM286.9 72.6a.38 .38 0 0 1 .6 .3v1.5a.38 .38 0 0 1-.4 .4 .38 .38 0 0 1-.3-.4v-1.5zM286.9 75.6a.38 .38 0 0 1 .6 .3v1.6a.38 .38 0 0 1-.4 .4 .38 .38 0 0 1-.3-.4v-1.6zM286.9 78.7a.38 .38 0 0 1 .6 .3v1.5a.38 .38 0 0 1-.4 .4 .38 .38 0 0 1-.3-.4v-1.5zM286.9 81.7a.38 .38 0 0 1 .6 .3v1.6a.38 .38 0 0 1-.4 .3 .38 .38 0 0 1-.3-.3v-1.6zM286.9 84.8a.38 .38 0 0 1 .6 .3v1.5a.38 .38 0 0 1-.4 .4 .38 .38 0 0 1-.3-.4v-1.5zM286.9 87.8a.38 .38 0 0 1 .6 .3v1.6a.38 .38 0 0 1-.4 .3 .38 .38 0 0 1-.3-.3v-1.6zM286.9 90.9a.38 .38 0 0 1 .6 .3v1.5a.38 .38 0 0 1-.4 .4 .38 .38 0 0 1-.3-.4v-1.5zM286.9 93.9a.38 .38 0 0 1 .6 .3v1.6a.38 .38 0 0 1-.4 .3 .38 .38 0 0 1-.3-.3v-1.6zM286.9 97a.38 .38 0 0 1 .6 .3v1.5a.38 .38 0 0 1-.4 .4 .38 .38 0 0 1-.3-.4v-1.5zM286.9 100a.38 .38 0 0 1 .6 .3v1.6a.38 .38 0 0 1-.4 .3 .38 .38 0 0 1-.3-.3v-1.6zM286.9 103a.38 .38 0 0 1 .6 .4v1.5a.38 .38 0 0 1-.4 .4 .38 .38 0 0 1-.3-.4v-1.5zM286.9 106.1a.38 .38 0 0 1 .6 .3v1.5a.38 .38 0 0 1-.4 .4 .38 .38 0 0 1-.3-.4v-1.5zM286.9 109.1a.38 .38 0 0 1 .6 .4v1.5a.38 .38 0 0 1-.4 .4 .38 .38 0 0 1-.3-.4v-1.5zM286.9 112.2a.38 .38 0 0 1 .6 .3v1.5a.38 .38 0 0 1-.4 .4 .38 .38 0 0 1-.3-.4v-1.5zM286.9 115.2a.38 .38 0 0 1 .6 .4v1.5a.38 .38 0 0 1-.4 .4 .38 .38 0 0 1-.3-.4v-1.5zM286.9 118.3a.38 .38 0 0 1 .6 .3v1.5a.38 .38 0 0 1-.4 .4 .38 .38 0 0 1-.3-.4v-1.5zM286.9 121.3a.38 .38 0 0 1 .6 .4v1.5a.38 .38 0 0 1-.4 .4 .38 .38 0 0 1-.3-.4v-1.5zM286.9 124.4a.38 .38 0 0 1 .6 .3v1.5a.38 .38 0 0 1-.4 .4 .38 .38 0 0 1-.3-.4v-1.5zM286.9 127.4a.38 .38 0 0 1 .6 .4v1.5a.38 .38 0 0 1-.4 .4 .38 .38 0 0 1-.3-.4v-1.5zM286.9 130.5a.38 .38 0 0 1 .6 .3v1.5a.38 .38 0 0 1-.4 .4 .38 .38 0 0 1-.3-.4v-1.5zM286.9 133.5a.38 .38 0 0 1 .6 .4v1.5a.38 .38 0 0 1-.4 .4 .38 .38 0 0 1-.3-.4v-1.5zM286.9 136.6a.38 .38 0 0 1 .6 .3v1.5a.38 .38 0 0 1-.4 .4 .38 .38 0 0 1-.3-.4v-1.5zM286.9 139.6a.38 .38 0 0 1 .6 .4v1.5a.38 .38 0 0 1-.4 .4 .38 .38 0 0 1-.3-.4v-1.5zM286.9 142.7a.38 .38 0 0 1 .6 .3v1.5a.38 .38 0 0 1-.4 .4 .38 .38 0 0 1-.3-.4v-1.5zM286.9 145.7a.38 .38 0 0 1 .6 .3v1.6a.38 .38 0 0 1-.4 .4 .38 .38 0 0 1-.3-.4v-1.6zM286.9 148.8a.38 .38 0 0 1 .6 .3v1.5a.38 .38 0 0 1-.4 .4 .38 .38 0 0 1-.3-.4v-1.5zM286.9 151.8a.38 .38 0 0 1 .6 .3v1.6a.38 .38 0 0 1-.4 .4 .38 .38 0 0 1-.3-.4v-1.6zM286.9 154.9a.38 .38 0 0 1 .6 .3v1.5a.38 .38 0 0 1-.4 .4 .38 .38 0 0 1-.3-.4v-1.5zM286.9 157.9a.38 .38 0 0 1 .6 .3v1.6a.38 .38 0 0 1-.4 .3 .38 .38 0 0 1-.3-.3v-1.6zM286.9 161a.38 .38 0 0 1 .6 .3v1.5a.38 .38 0 0 1-.4 .4 .38 .38 0 0 1-.3-.4v-1.5zM286.9 164a.38 .38 0 0 1 .6 .3v1.6a.38 .38 0 0 1-.4 .3 .38 .38 0 0 1-.3-.3v-1.6zM286.9 167.1a.38 .38 0 0 1 .6 .3v1.5a.38 .38 0 0 1-.4 .4 .38 .38 0 0 1-.3-.4v-1.5zM286.9 170.1a.38 .38 0 0 1 .6 .3v1.6a.38 .38 0 0 1-.4 .3 .38 .38 0 0 1-.3-.3v-1.6zM285.7 173.4h1.4l-.3 .3a.46 .46 0 0 1 .3-.6l.4 .2v.8h-1.6a.38 .38 0 0 1-.4-.3 .38 .38 0 0 1 .2-.4zM282.5 173.5l.3-.1h1.5a.38 .38 0 0 1 .4 .3 .38 .38 0 0 1-.4 .4h-1.5a.38 .38 0 0 1-.3-.6zM279.4 173.5l.4-.1h1.5a.38 .38 0 0 1 .4 .3 .38 .38 0 0 1-.4 .4h-1.5a.38 .38 0 0 1-.4-.6zM276.4 173.5l.3-.1h1.5a.38 .38 0 0 1 .4 .3 .38 .38 0 0 1-.4 .4h-1.5a.38 .38 0 0 1-.3-.6zM273.5 173.4h1.7a.38 .38 0 0 1 .4 .3 .38 .38 0 0 1-.4 .4h-1.5a.38 .38 0 0 1-.4-.3 .38 .38 0 0 1 .2-.4zM270.4 173.4h1.8a.38 .38 0 0 1 .3 .3 .38 .38 0 0 1-.3 .4h-1.6a.38 .38 0 0 1-.3-.3 .38 .38 0 0 1 .1-.4zM267.4 173.4h1.7a.38 .38 0 0 1 .4 .3 .38 .38 0 0 1-.4 .4h-1.5a.38 .38 0 0 1-.4-.3 .38 .38 0 0 1 .2-.4zM264.3 173.4h1.8a.38 .38 0 0 1 .3 .3 .38 .38 0 0 1-.3 .4h-1.6a.38 .38 0 0 1-.3-.3 .38 .38 0 0 1 .1-.4zM261.3 173.4h1.7a.38 .38 0 0 1 .4 .3 .38 .38 0 0 1-.4 .4h-1.5a.38 .38 0 0 1-.4-.3 .38 .38 0 0 1 .2-.4zM258.2 173.4h1.8a.38 .38 0 0 1 .3 .3 .38 .38 0 0 1-.3 .4h-1.6a.38 .38 0 0 1-.3-.3 .38 .38 0 0 1 .1-.4zM255.2 173.4h1.7a.38 .38 0 0 1 .4 .3 .38 .38 0 0 1-.4 .4h-1.5a.38 .38 0 0 1-.4-.3 .38 .38 0 0 1 .2-.4zM252.1 173.4h1.8a.38 .38 0 0 1 .3 .3 .38 .38 0 0 1-.3 .4h-1.6a.38 .38 0 0 1-.3-.3 .38 .38 0 0 1 .1-.4zM249.1 173.4h1.7a.38 .38 0 0 1 .4 .3 .38 .38 0 0 1-.4 .4h-1.5a.38 .38 0 0 1-.4-.3 .38 .38 0 0 1 .2-.4zM246 173.4h1.8a.38 .38 0 0 1 .3 .3 .38 .38 0 0 1-.3 .4h-1.6a.38 .38 0 0 1-.3-.3 .38 .38 0 0 1 .1-.4zM243 173.4h1.7a.38 .38 0 0 1 .4 .3 .38 .38 0 0 1-.4 .4h-1.5a.38 .38 0 0 1-.4-.3 .38 .38 0 0 1 .2-.4zM240 173.4h1.7a.38 .38 0 0 1 .4 .3 .38 .38 0 0 1-.4 .4h-1.6a.38 .38 0 0 1-.3-.3 .38 .38 0 0 1 .2-.4zM236.8 173.5l.3-.1h1.5a.38 .38 0 0 1 .4 .3 .38 .38 0 0 1-.4 .4h-1.5a.38 .38 0 0 1-.3-.6zM233.9 173.4h1.7a.38 .38 0 0 1 .4 .3 .38 .38 0 0 1-.4 .4h-1.5a.38 .38 0 0 1-.4-.3 .38 .38 0 0 1 .2-.4zM230.8 173.4h1.7a.38 .38 0 0 1 .4 .3 .38 .38 0 0 1-.4 .4h-1.5a.38 .38 0 0 1-.4-.3 .38 .38 0 0 1 .2-.4zM227.8 173.4h1.7a.38 .38 0 0 1 .4 .3 .38 .38 0 0 1-.4 .4h-1.5a.38 .38 0 0 1-.4-.3 .38 .38 0 0 1 .2-.4zM224.7 173.4h1.7a.38 .38 0 0 1 .4 .3 .38 .38 0 0 1-.4 .4h-1.5a.38 .38 0 0 1-.4-.3 .38 .38 0 0 1 .2-.4zM221.7 173.4h1.7a.38 .38 0 0 1 .4 .3 .38 .38 0 0 1-.4 .4h-1.5a.38 .38 0 0 1-.4-.3 .38 .38 0 0 1 .2-.4zM218.6 173.4h1.7a.38 .38 0 0 1 .4 .3 .38 .38 0 0 1-.4 .4h-1.5a.38 .38 0 0 1-.4-.3 .38 .38 0 0 1 .2-.4zM215.6 173.4h1.7a.38 .38 0 0 1 .4 .3 .38 .38 0 0 1-.4 .4h-1.5a.38 .38 0 0 1-.4-.3 .38 .38 0 0 1 .2-.4zM212.5 173.4h1.7a.38 .38 0 0 1 .4 .3 .38 .38 0 0 1-.4 .4h-1.5a.38 .38 0 0 1-.4-.3 .38 .38 0 0 1 .2-.4zM209.5 173.4h1.7a.38 .38 0 0 1 .4 .3 .38 .38 0 0 1-.4 .4h-1.5a.38 .38 0 0 1-.4-.3 .38 .38 0 0 1 .2-.4zM206.4 173.4h1.7a.38 .38 0 0 1 .4 .3 .38 .38 0 0 1-.4 .4h-1.5a.38 .38 0 0 1-.4-.3 .38 .38 0 0 1 .2-.4zM203.4 173.4h1.7a.38 .38 0 0 1 .4 .3 .38 .38 0 0 1-.4 .4h-1.5a.38 .38 0 0 1-.4-.3 .38 .38 0 0 1 .2-.4zM200.3 173.4h1.7a.38 .38 0 0 1 .4 .3 .38 .38 0 0 1-.4 .4h-1.5a.38 .38 0 0 1-.3-.3 .38 .38 0 0 1 .1-.4zM197.3 173.4h1.7a.38 .38 0 0 1 .4 .3 .38 .38 0 0 1-.4 .4h-1.5a.38 .38 0 0 1-.4-.3 .38 .38 0 0 1 .2-.4zM194.2 173.4h1.8a.38 .38 0 0 1 .3 .3 .38 .38 0 0 1-.3 .4h-1.6a.38 .38 0 0 1-.3-.3 .38 .38 0 0 1 .1-.4zM191.2 173.4h1.7a.38 .38 0 0 1 .4 .3 .38 .38 0 0 1-.4 .4h-1.5a.38 .38 0 0 1-.4-.3 .38 .38 0 0 1 .2-.4zM188.1 173.4h1.8a.38 .38 0 0 1 .3 .3 .38 .38 0 0 1-.3 .4h-1.6a.38 .38 0 0 1-.3-.3 .38 .38 0 0 1 .1-.4zM185.1 173.4h1.7a.38 .38 0 0 1 .4 .3 .38 .38 0 0 1-.4 .4h-1.5a.38 .38 0 0 1-.4-.3 .38 .38 0 0 1 .2-.4zM181.9 173.5l.3-.1h1.6a.38 .38 0 0 1 .3 .3 .38 .38 0 0 1-.3 .4h-1.6a.38 .38 0 0 1-.3-.6zM180.1 173.4h.6a.38 .38 0 0 1 .4 .3 .38 .38 0 0 1-.4 .4h-.4a.38 .38 0 0 1-.4-.3 .38 .38 0 0 1 .2-.4z" fill="#000" stroke="#000" stroke-width=".21"/>
<path d="M121.8 36.4h7.6M144.7 36.4h2.5" fill="none" stroke="#000080" stroke-width=".25"/>
<circle cx="147.2" cy="36.4" r=".51" fill="#000080"/>
<circle cx="147.2" cy="36.4" r=".51" fill="none" stroke="#000080" stroke-width=".21"/>
<path d="M111.6 46.5v2.6h35.6" fill="none" stroke="#000080" stroke-width=".25"/>
<circle cx="126.9" cy="49.1" r=".51" fill="#000080"/>
<circle cx="126.9" cy="49.1" r=".51" fill="none" stroke="#000080" stroke-width=".21"/>
<circle cx="139.6" cy="49.1" r=".51" fill="#000080"/>
<circle cx="139.6" cy="49.1" r=".51" fill="none" stroke="#000080" stroke-width=".21"/>
<circle cx="147.2" cy="49.1" r=".51" fill="#000080"/>
<circle cx="147.2" cy="49.1" r=".51" fill="none" stroke="#000080" stroke-width=".21"/>
<path d="M147.2 59.3v2.5M147.2 102.5v2.5M83.6 127.9v10.2M101.4 143.2v7.6" fill="none" stroke="#000080" stroke-width=".25"/>
<circle cx="83.6" cy="135.6" r=".51" fill="#000080"/>
<circle cx="83.6" cy="135.6" r=".51" fill="none" stroke="#000080" stroke-width=".21"/>
<path d="M83.6 135.6h7.6" fill="none" stroke="#000080" stroke-width=".25"/>
<circle cx="91.2" cy="135.6" r=".51" fill="#000080"/>
<circle cx="91.2" cy="135.6" r=".51" fill="none" stroke="#000080" stroke-width=".21"/>
<circle cx="83.6" cy="135.6" r=".51" fill="#000080"/>
<circle cx="83.6" cy="135.6" r=".51" fill="none" stroke="#000080" stroke-width=".21"/>
<path d="M86.2 92.3h10.1" fill="none" stroke="#000080" stroke-width=".25"/>
<circle cx="86.2" cy="92.3" r=".51" fill="#000080"/>
<circle cx="86.2" cy="92.3" r=".51" fill="none" stroke="#000080" stroke-width=".21"/>
<path d="M86.2 77.1v33" fill="none" stroke="#000080" stroke-width=".25"/>
<circle cx="86.2" cy="102.5" r=".51" fill="#000080"/>
<circle cx="86.2" cy="102.5" r=".51" fill="none" stroke="#000080" stroke-width=".21"/>
<circle cx="86.2" cy="92.3" r=".51" fill="#000080"/>
<circle cx="86.2" cy="92.3" r=".51" fill="none" stroke="#000080" stroke-width=".21"/>
<circle cx="86.2" cy="77.1" r=".51" fill="#000080"/>
<circle cx="86.2" cy="77.1" r=".51" fill="none" stroke="#000080" stroke-width=".21"/>
<path d="M86.2 102.5h2.5" fill="none" stroke="#000080" stroke-width=".25"/>
<circle cx="86.2" cy="102.5" r=".51" fill="#000080"/>
<circle cx="86.2" cy="102.5" r=".51" fill="none" stroke="#000080" stroke-width=".21"/>
<path d="M83.6 36.4v81.4" fill="none" stroke="#000080" stroke-width=".25"/>
<circle cx="83.6" cy="36.4" r=".51" fill="#000080"/>
<circle cx="83.6" cy="36.4" r=".51" fill="none" stroke="#000080" stroke-width=".21"/>
<path d="M74.7 36.4v2.5M74.7 49.1v2.5M74.7 89.8v2.5" fill="none" stroke="#000080" stroke-width=".25"/>
<circle cx="74.7" cy="36.4" r=".51" fill="#000080"/>
<circle cx="74.7" cy="36.4" r=".51" fill="none" stroke="#000080" stroke-width=".21"/>
<path d="M74.7 77.1v2.5" fill="none" stroke="#000080" stroke-width=".25"/>
<circle cx="74.7" cy="77.1" r=".51" fill="#000080"/>
<circle cx="74.7" cy="77.1" r=".51" fill="none" stroke="#000080" stroke-width=".21"/>
<path d="M60.7 36.4h45.8" fill="none" stroke="#000080" stroke-width=".25"/>
<circle cx="83.6" cy="36.4" r=".51" fill="#000080"/>
<circle cx="83.6" cy="36.4" r=".51" fill="none" stroke="#000080" stroke-width=".21"/>
<circle cx="74.7" cy="36.4" r=".51" fill="#000080"/>
<circle cx="74.7" cy="36.4" r=".51" fill="none" stroke="#000080" stroke-width=".21"/>
<circle cx="64.5" cy="36.4" r=".51" fill="#000080"/>
<circle cx="64.5" cy="36.4" r=".51" fill="none" stroke="#000080" stroke-width=".21"/>
<path d="M48 36.4h2.5M101.4 102.5v15.3" fill="none" stroke="#000080" stroke-width=".25"/>
<circle cx="101.4" cy="102.5" r=".51" fill="#000080"/>
<circle cx="101.4" cy="102.5" r=".51" fill="none" stroke="#000080" stroke-width=".21"/>
<circle cx="101.4" cy="110.1" r=".51" fill="#000080"/>
<circle cx="101.4" cy="110.1" r=".51" fill="none" stroke="#000080" stroke-width=".21"/>
<path d="M98.9 102.5h2.5" fill="none" stroke="#000080" stroke-width=".25"/>
<circle cx="101.4" cy="102.5" r=".51" fill="#000080"/>
<circle cx="101.4" cy="102.5" r=".51" fill="none" stroke="#000080" stroke-width=".21"/>
<path d="M98.9 110.1h2.5" fill="none" stroke="#000080" stroke-width=".25"/>
<circle cx="101.4" cy="110.1" r=".51" fill="#000080"/>
<circle cx="101.4" cy="110.1" r=".51" fill="none" stroke="#000080" stroke-width=".21"/>
<path d="M111.6 87.2v5.1" fill="none" stroke="#000080" stroke-width=".25"/>
<circle cx="111.6" cy="92.3" r=".51" fill="#000080"/>
<circle cx="111.6" cy="92.3" r=".51" fill="none" stroke="#000080" stroke-width=".21"/>
<path d="M126.9 61.8v15.3" fill="none" stroke="#000080" stroke-width=".25"/>
<circle cx="126.9" cy="77.1" r=".51" fill="#000080"/>
<circle cx="126.9" cy="77.1" r=".51" fill="none" stroke="#000080" stroke-width=".21"/>
<path d="M126.9 49.1v2.5" fill="none" stroke="#000080" stroke-width=".25"/>
<circle cx="126.9" cy="49.1" r=".51" fill="#000080"/>
<circle cx="126.9" cy="49.1" r=".51" fill="none" stroke="#000080" stroke-width=".21"/>
<path d="M139.6 87.2v5.1" fill="none" stroke="#000080" stroke-width=".25"/>
<circle cx="139.6" cy="92.3" r=".51" fill="#000080"/>
<circle cx="139.6" cy="92.3" r=".51" fill="none" stroke="#000080" stroke-width=".21"/>
<path d="M121.8 77.1h7.6" fill="none" stroke="#000080" stroke-width=".25"/>
<circle cx="126.9" cy="77.1" r=".51" fill="#000080"/>
<circle cx="126.9" cy="77.1" r=".51" fill="none" stroke="#000080" stroke-width=".21"/>
<path d="M111.6 92.3h35.6" fill="none" stroke="#000080" stroke-width=".25"/>
<circle cx="111.6" cy="92.3" r=".51" fill="#000080"/>
<circle cx="111.6" cy="92.3" r=".51" fill="none" stroke="#000080" stroke-width=".21"/>
<circle cx="139.6" cy="92.3" r=".51" fill="#000080"/>
<circle cx="139.6" cy="92.3" r=".51" fill="none" stroke="#000080" stroke-width=".21"/>
<circle cx="147.2" cy="92.3" r=".51" fill="#000080"/>
<circle cx="147.2" cy="92.3" r=".51" fill="none" stroke="#000080" stroke-width=".21"/>
<path d="M139.6 46.5v2.6" fill="none" stroke="#000080" stroke-width=".25"/>
<circle cx="139.6" cy="49.1" r=".51" fill="#000080"/>
<circle cx="139.6" cy="49.1" r=".51" fill="none" stroke="#000080" stroke-width=".21"/>
<path d="M243.9 46.5v5.1M91.2 135.6v5.1" fill="none" stroke="#000080" stroke-width=".25"/>
<circle cx="91.2" cy="135.6" r=".51" fill="#000080"/>
<circle cx="91.2" cy="135.6" r=".51" fill="none" stroke="#000080" stroke-width=".21"/>
<path d="M147.2 77.1v2.5" fill="none" stroke="#000080" stroke-width=".25"/>
<circle cx="147.2" cy="77.1" r=".51" fill="#000080"/>
<circle cx="147.2" cy="77.1" r=".51" fill="none" stroke="#000080" stroke-width=".21"/>
<path d="M147.2 36.4h28" fill="none" stroke="#000080" stroke-width=".25"/>
<circle cx="147.2" cy="36.4" r=".51" fill="#000080"/>
<circle cx="147.2" cy="36.4" r=".51" fill="none" stroke="#000080" stroke-width=".21"/>
<circle cx="170.1" cy="36.4" r=".51" fill="#000080"/>
<circle cx="170.1" cy="36.4" r=".51" fill="none" stroke="#000080" stroke-width=".21"/>
<path d="M170.1 36.4v40.7h-28" fill="none" stroke="#000080" stroke-width=".25"/>
<circle cx="144.7" cy="77.1" r=".51" fill="#000080"/>
<circle cx="144.7" cy="77.1" r=".51" fill="none" stroke="#000080" stroke-width=".21"/>
<circle cx="147.2" cy="77.1" r=".51" fill="#000080"/>
<circle cx="147.2" cy="77.1" r=".51" fill="none" stroke="#000080" stroke-width=".21"/>
<circle cx="170.1" cy="36.4" r=".51" fill="#000080"/>
<circle cx="170.1" cy="36.4" r=".51" fill="none" stroke="#000080" stroke-width=".21"/>
<path d="M243.9 36.4v5M210.8 41.4h7.7" fill="none" stroke="#000080" stroke-width=".25"/>
<circle cx="243.9" cy="36.4" r=".51" fill="#000080"/>
<circle cx="243.9" cy="36.4" r=".51" fill="none" stroke="#000080" stroke-width=".21"/>
<path d="M203.2 72v7.6M203.2 89.8v7.6" fill="none" stroke="#000080" stroke-width=".25"/>
<circle cx="203.2" cy="92.3" r=".51" fill="#000080"/>
<circle cx="203.2" cy="92.3" r=".51" fill="none" stroke="#000080" stroke-width=".21"/>
<path d="M203.2 92.3h12.7v5.1M203.2 107.6v2.5M215.9 107.6v2.5" fill="none" stroke="#000080" stroke-width=".25"/>
<circle cx="203.2" cy="92.3" r=".51" fill="#000080"/>
<circle cx="203.2" cy="92.3" r=".51" fill="none" stroke="#000080" stroke-width=".21"/>
<circle cx="215.9" cy="92.3" r=".51" fill="#000080"/>
<circle cx="215.9" cy="92.3" r=".51" fill="none" stroke="#000080" stroke-width=".21"/>
<path d="M215.9 92.3h22.9" fill="none" stroke="#000080" stroke-width=".25"/>
<circle cx="215.9" cy="92.3" r=".51" fill="#000080"/>
<circle cx="215.9" cy="92.3" r=".51" fill="none" stroke="#000080" stroke-width=".21"/>
<circle cx="228.6" cy="92.3" r=".51" fill="#000080"/>
<circle cx="228.6" cy="92.3" r=".51" fill="none" stroke="#000080" stroke-width=".21"/>
<path d="M228.6 92.3v2.6M228.6 107.6v2.5" fill="none" stroke="#000080" stroke-width=".25"/>
<circle cx="228.6" cy="92.3" r=".51" fill="#000080"/>
<circle cx="228.6" cy="92.3" r=".51" fill="none" stroke="#000080" stroke-width=".21"/>
<path d="M210.8 36.4h40.7" fill="none" stroke="#000080" stroke-width=".25"/>
<circle cx="243.9" cy="36.4" r=".51" fill="#000080"/>
<circle cx="243.9" cy="36.4" r=".51" fill="none" stroke="#000080" stroke-width=".21"/>
<path d="M203.2 122.9v7.6M203.2 140.7v7.6" fill="none" stroke="#000080" stroke-width=".25"/>
<circle cx="203.2" cy="143.2" r=".51" fill="#000080"/>
<circle cx="203.2" cy="143.2" r=".51" fill="none" stroke="#000080" stroke-width=".21"/>
<path d="M203.2 143.2h12.7v5.1M203.2 158.5v2.5M215.9 158.5v2.5" fill="none" stroke="#000080" stroke-width=".25"/>
<circle cx="203.2" cy="143.2" r=".51" fill="#000080"/>
<circle cx="203.2" cy="143.2" r=".51" fill="none" stroke="#000080" stroke-width=".21"/>
<circle cx="215.9" cy="143.2" r=".51" fill="#000080"/>
<circle cx="215.9" cy="143.2" r=".51" fill="none" stroke="#000080" stroke-width=".21"/>
<path d="M215.9 143.2h22.9" fill="none" stroke="#000080" stroke-width=".25"/>
<circle cx="215.9" cy="143.2" r=".51" fill="#000080"/>
<circle cx="215.9" cy="143.2" r=".51" fill="none" stroke="#000080" stroke-width=".21"/>
<circle cx="228.6" cy="143.2" r=".51" fill="#000080"/>
<circle cx="228.6" cy="143.2" r=".51" fill="none" stroke="#000080" stroke-width=".21"/>
<path d="M228.6 143.2v2.6M228.6 158.5v2.5" fill="none" stroke="#000080" stroke-width=".25"/>
<circle cx="228.6" cy="143.2" r=".51" fill="#000080"/>
<circle cx="228.6" cy="143.2" r=".51" fill="none" stroke="#000080" stroke-width=".21"/>
<path d="M58.2 77.1h48.3M187.9 145.8v15.2" fill="none" stroke="#000080" stroke-width=".25"/>
<circle cx="64.5" cy="77.1" r=".51" fill="#000080"/>
<circle cx="64.5" cy="77.1" r=".51" fill="none" stroke="#000080" stroke-width=".21"/>
<circle cx="74.7" cy="77.1" r=".51" fill="#000080"/>
<circle cx="74.7" cy="77.1" r=".51" fill="none" stroke="#000080" stroke-width=".21"/>
<circle cx="86.2" cy="77.1" r=".51" fill="#000080"/>
<circle cx="86.2" cy="77.1" r=".51" fill="none" stroke="#000080" stroke-width=".21"/>
<path d="M45.5 77.1h2.5" fill="none" stroke="#000080" stroke-width=".25"/>
<text font-size="4.1" x="182.8" y="68.5">Voltages masurement</text>
<text font-size="2.8" x="200.6" y="180.8">Elkapod Power Supply: Power Sources Selector with Reverse Voltage Protection</text>
<g font-size="2.3">
<text x="37.9" y="11.7">1</text>
<text x="110.9" y="11.7">2</text>
<text x="184.1" y="11.7">3</text>
<text x="257.1" y="11.7">4</text>
<text x="3.9" y="33.3">A</text>
<text x="108.6" y="35.9">3</text>
<text x="118.7" y="35.9">4</text>
<text x="131.4" y="35.9">4</text>
<text x="141.6" y="35.9">3</text>
<text x="291.4" y="33.3">A</text>
<text x="64" y="39.4" transform="rotate(-90 64 39.4)">2</text>
<text x="243.4" y="41.4" transform="rotate(-90 243.4 41.4)">2</text>
<text x="111.1" y="44.4" transform="rotate(-90 111.1 44.4)">1</text>
<text x="139.1" y="44.4" transform="rotate(-90 139.1 44.4)">1</text>
<text x="243.4" y="47.4" transform="rotate(-90 243.4 47.4)">1</text>
<text x="64" y="54.5" transform="rotate(-90 64 54.5)">1</text>
<text x="108.6" y="76.5">3</text>
<text x="118.7" y="76.5">4</text>
<text x="131.4" y="76.5">4</text>
<text x="141.6" y="76.5">3</text>
<text x="4" y="81.6">B</text>
<text x="64" y="80.1" transform="rotate(-90 64 80.1)">2</text>
<text x="291.5" y="81.6">B</text>
<text x="111.1" y="85" transform="rotate(-90 111.1 85)">1</text>
<text x="139.1" y="85" transform="rotate(-90 139.1 85)">1</text>
<text x="64" y="95.2" transform="rotate(-90 64 95.2)">1</text>
<text x="98.3" y="91.8">2</text>
<text x="108.5" y="91.8">3</text>
<text x="100.9" y="100.3" transform="rotate(-90 100.9 100.3)">1</text>
<text x="4" y="130">C</text>
<text x="100.9" y="131" transform="rotate(-90 100.9 131)">3</text>
<text x="291.5" y="130">C</text>
<text x="93.4" y="135">1</text>
<text x="105" y="134.8">Q15</text>
<text x="105" y="137.3">2N7002</text>
<text x="100.9" y="141.2" transform="rotate(-90 100.9 141.2)">2</text>
<text x="4" y="178.3">D</text>
<text x="201.9" y="178.3">Title</text>
<text x="291.4" y="178.3">D</text>
<text x="201.9" y="185.9">Size</text>
<text x="214.6" y="185.9">Number</text>
<text x="265.5" y="185.9">Revision</text>
<text x="203.2" y="189.7">A4</text>
<text x="201.9" y="193.5">Date:</text>
<text x="201.9" y="196.1">File:</text>
<text x="213.3" y="193.5">7.22.2024</text>
<text x="213.4" y="196.1">C:\Users\..\Power_sources_selector.SchDocDrawn By:</text>
<text x="252.8" y="193.5">Sheet</text>
<text x="259.6" y="193.5">of</text>
<text x="37.9" y="199.9">1</text>
<text x="110.9" y="199.9">2</text>
<text x="184.1" y="199.9">3</text>
<text x="257.1" y="199.9">4</text>
</g>
<g font-size="2.3" fill="#000080">
<text x="52.8" y="34.3">F1</text>
<text x="106.5" y="30.7">Q10</text>
<text x="106.5" y="33.3">SQD40031EL_GE3</text>
<text x="129.4" y="30.7">Q11</text>
<text x="129.4" y="33.3">SQD40031EL_GE3</text>
<text x="175.2" y="30.7">U_Current_measurement_circuit</text>
<text x="175.2" y="33.3">Current_measurement_circuit.SchDoc</text>
<text x="11.3" y="37.1">Elkapod_power_supply[1A]</text>
<text x="52.8" y="39.9">F35A</text>
<text x="262.2" y="37.1">Elkapod_power_supply[2A]</text>
<text x="77" y="45.8">22u</text>
<text x="77" y="43.2">C96</text>
<text x="150" y="43.2">D26</text>
<text x="150" y="45.8">BZX384-B11,115</text>
<text x="241.1" y="43">+</text>
<text x="246.7" y="43">C97</text>
<text x="246.7" y="45.5">100u</text>
<text x="48" y="51.1">5.0SMDJ28CA</text>
<text x="58.2" y="48.6">D27</text>
<text x="148.2" y="53.4">R56</text>
<text x="127.9" y="58.5">1k</text>
<text x="127.9" y="55.9">R57</text>
<text x="148.2" y="55.9">47k</text>
<text x="106.5" y="71.5">Q12</text>
<text x="129.4" y="71.5">Q13</text>
<text x="8.8" y="77.8">Elkapod_power_supply[1A]</text>
<text x="50.3" y="75">F2</text>
<text x="106.5" y="74">SQD40031EL_GE3</text>
<text x="129.4" y="74">SQD40031EL_GE3</text>
<text x="50.3" y="80.6">F35A</text>
<text x="77" y="83.9">C98</text>
<text x="204.2" y="83.9">R58</text>
<text x="58.2" y="89.3">D29</text>
<text x="77" y="86.4">22u</text>
<text x="98.9" y="86.7">Q14</text>
<text x="98.9" y="89.3">BSS84LT1G</text>
<text x="150" y="86.4">D28</text>
<text x="150" y="89">BZX384-B11,115</text>
<text x="204.2" y="86.4">18k</text>
<text x="48" y="91.8">5.0SMDJ28CA</text>
<text x="257.7" y="93.1">Elkapod_power_supply[2A]</text>
<text x="91" y="101">R60</text>
<text x="148.2" y="99.2">47k</text>
<text x="148.2" y="96.6">R59</text>
<text x="204.2" y="101.7">R61</text>
<text x="218.2" y="101.7">C99</text>
<text x="231.4" y="101.7">D30</text>
<text x="91" y="105.5">47k</text>
<text x="204.2" y="104.3">2,7k</text>
<text x="218.2" y="104.3">220n</text>
<text x="231.4" y="104.3">MM3Z3V3GW</text>
<text x="86.1" y="114.7">D31</text>
<text x="86.1" y="117.3">BZX384-B11,115</text>
<text x="84.6" y="124.6">1k</text>
<text x="84.6" y="122.1">R62</text>
<text x="102.4" y="124.6">1k</text>
<text x="102.4" y="122.1">R63</text>
<text x="204.2" y="137.3">18k</text>
<text x="204.2" y="134.8">R64</text>
<text x="78.5" y="142.7">D32</text>
<text x="190.5" y="142.7">GND</text>
<text x="257.7" y="144">Elkapod_power_supply[2A]</text>
<text x="63.2" y="145.2">BZX384-B11,115</text>
<text x="92.2" y="147.5">47k</text>
<text x="92.2" y="145">R65</text>
<text x="190.5" y="145.2">TP6</text>
<text x="204.2" y="155.2">2,7k</text>
<text x="204.2" y="152.6">R66</text>
<text x="218.2" y="155.2">220n</text>
<text x="218.2" y="152.6">C100</text>
<text x="231.4" y="152.6">D33</text>
<text x="231.4" y="155.2">MM3Z3V3GW</text>
</g>
<g font-size="2.3" fill="#800000">
<text x="63.2" y="35.9">U_EX</text>
<text x="40.3" y="37.1">Uex</text>
<text x="180.3" y="37.1">IN</text>
<text x="201" y="37.1">OUT</text>
<text x="254.6" y="37.1">Uout</text>
<text x="191.6" y="42.2">I_measurement</text>
<text x="221" y="42.2">I_measurement</text>
<text x="72.3" y="58.7">GND</text>
<text x="241.4" y="58.7">GND</text>
<text x="62.1" y="63.8">GND</text>
<text x="144.8" y="68.9">GND</text>
<text x="37.8" y="77.8">Ubat</text>
<text x="63.2" y="76.5">U_BAT</text>
<text x="202.7" y="77" transform="rotate(-90 202.7 77)">U_EX</text>
<text x="244.8" y="93.1">Uex_sense</text>
<text x="72.3" y="99.4">GND</text>
<text x="62.1" y="104.5">GND</text>
<text x="144.8" y="112.1">GND</text>
<text x="200.7" y="117.3">GND</text>
<text x="213.4" y="117.3">GND</text>
<text x="226.2" y="117.3">GND</text>
<text x="202.7" y="127.9" transform="rotate(-90 202.7 127.9)">U_BAT</text>
<text x="244.1" y="144">Ubat_sense</text>
<text x="81.2" y="157.9">GND</text>
<text x="88.8" y="157.9">GND</text>
<text x="99" y="157.9">GND</text>
<text x="185.5" y="168.1">GND</text>
<text x="200.7" y="168.1">GND</text>
<text x="213.4" y="168.1">GND</text>
<text x="226.2" y="168.1">GND</text>
</g>
</svg>
